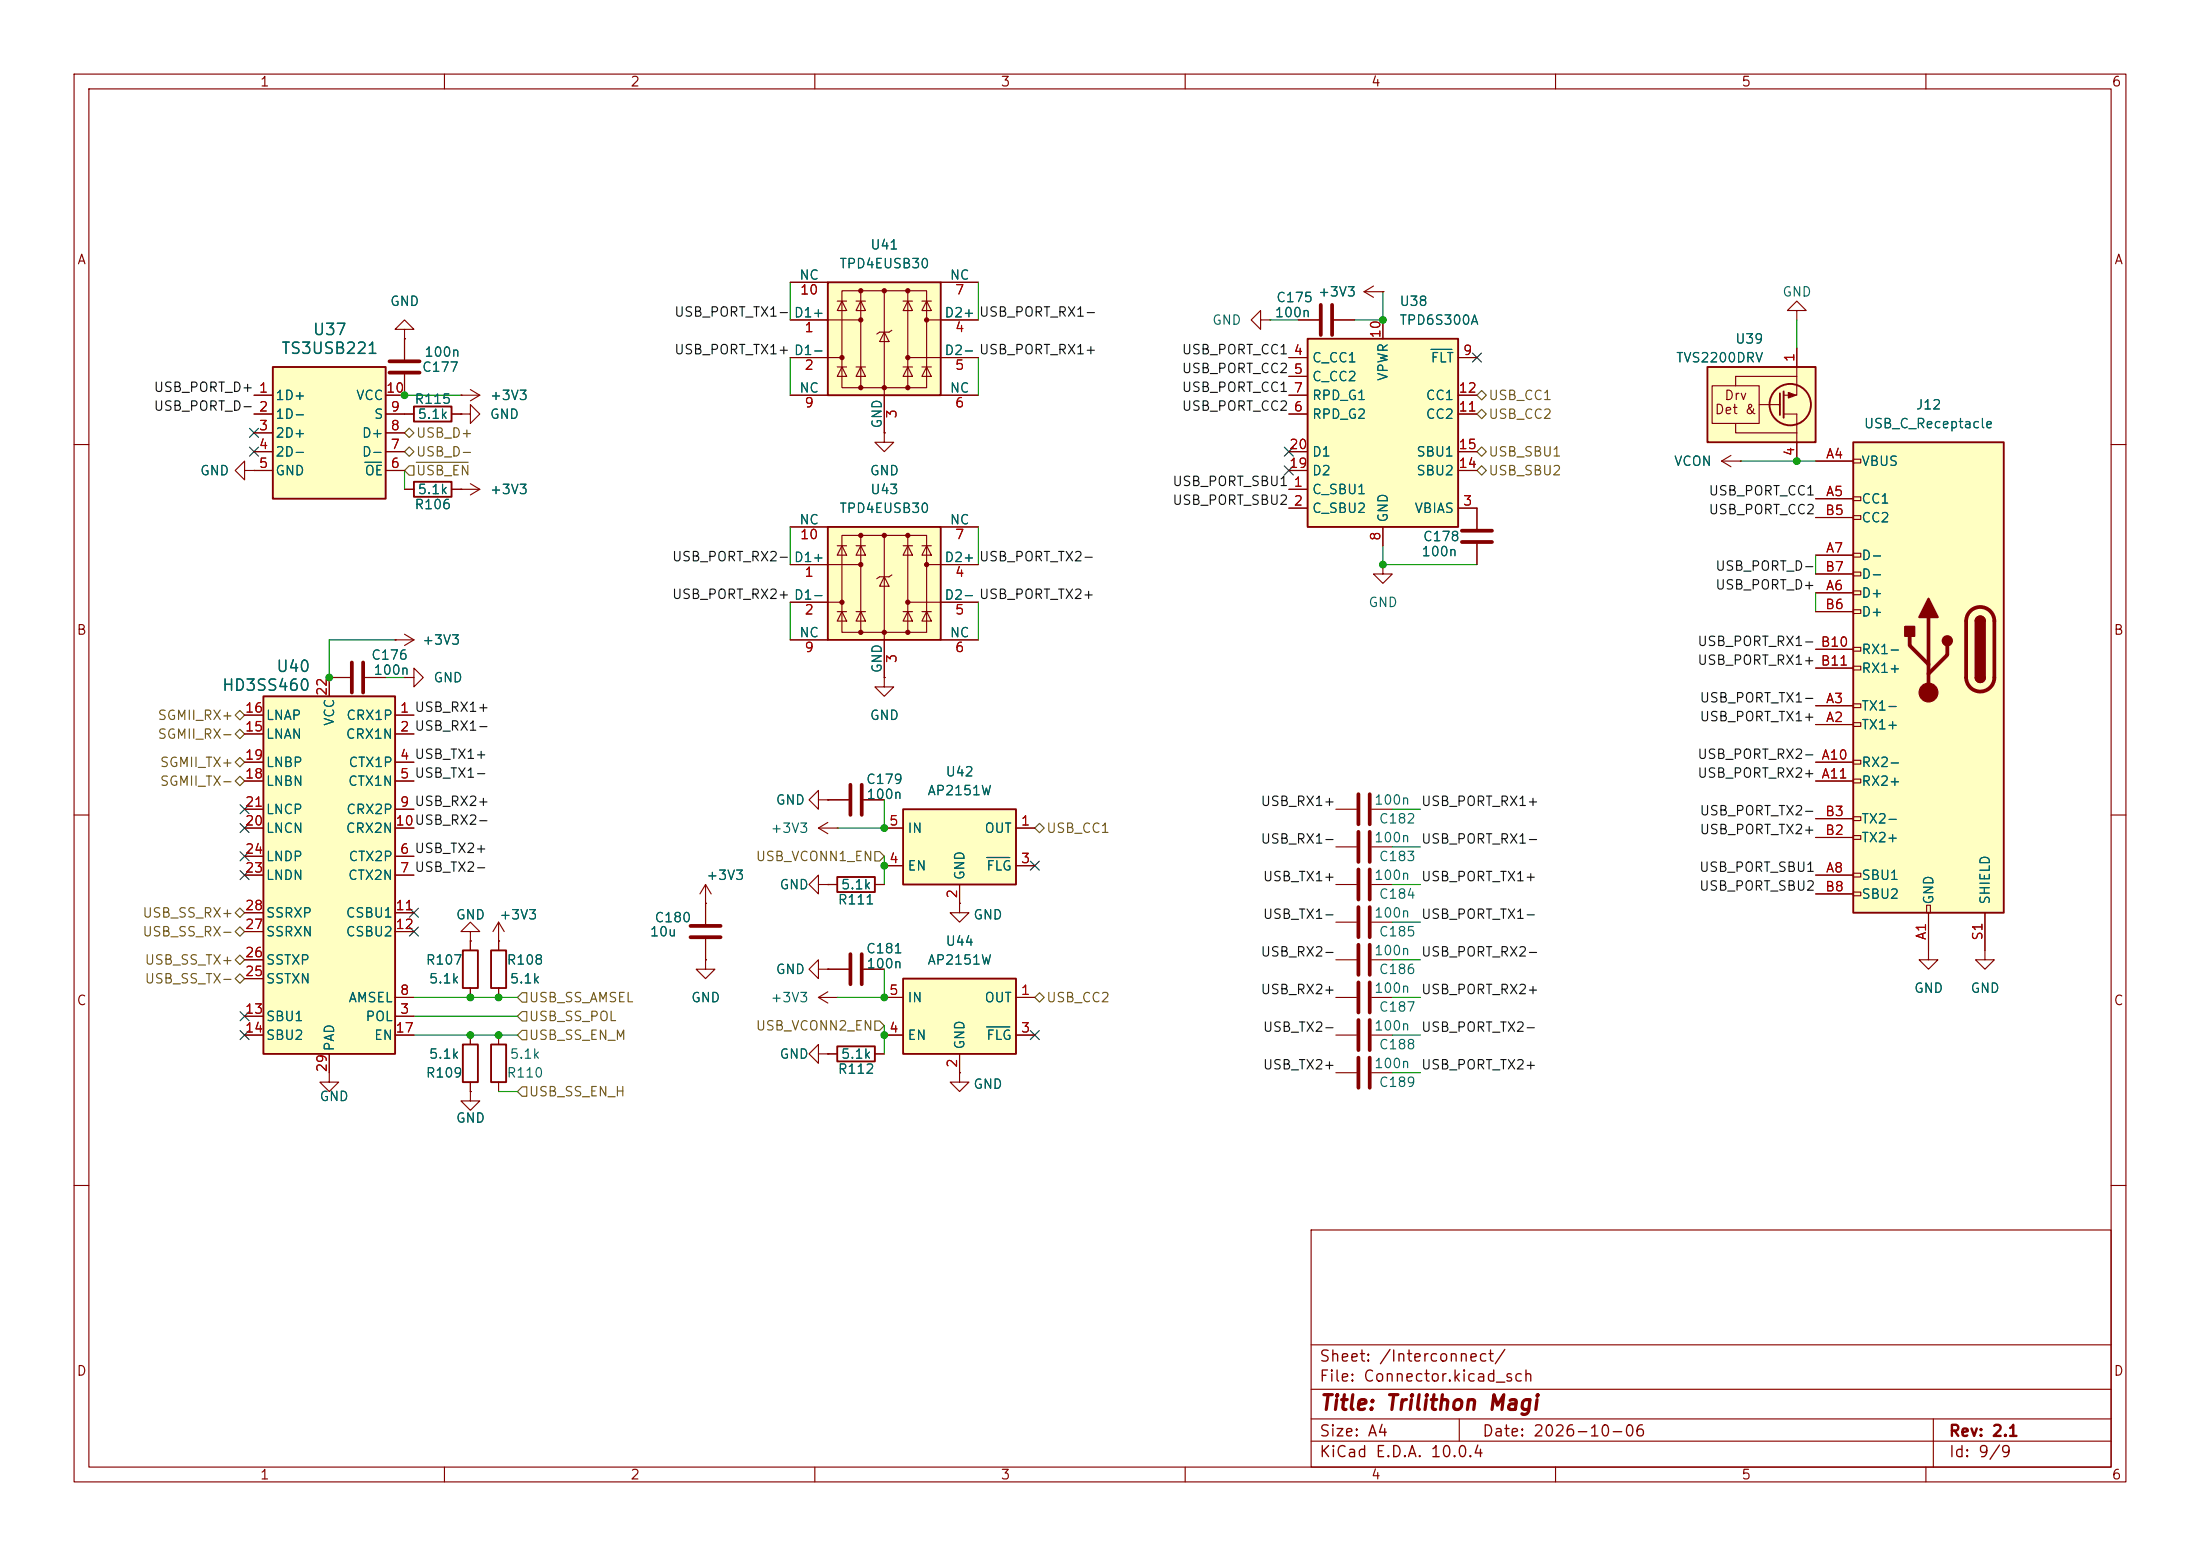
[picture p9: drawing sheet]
<svg xmlns="http://www.w3.org/2000/svg" width="297mm" height="210mm" viewBox="0 0 297 210" stroke-linecap="round" stroke-linejoin="round" font-family="sans-serif">
<g fill="none" stroke="#840000" stroke-width=".15">
<path d="M10 10h277v190h-277zM12 12h273v186h-273zM60 10v2M110 10v2M160 10v2M210 10v2M260 10v2M62.2 55.9h1.3v-1.3l1.3 1.3-1.3 1.3v-1.3M62.2 55.9h.1M62.2 53.3h.1M62.2 53.3h2.6M63.5 52.6l1.3 .7"/>
<path d="M64.8 53.3l-1.3 .8M10 60h2M285 60h2M10 110h2M285 110h2M180.3 124.5h2.8M185.2 124.5h2.8M10 160h2M177 166h108v32h-108zM285 160h2M60 198v2M110 198v2"/>
<path d="M160 198v2M177 194.5h108M177 191.5h108M177 187.5h108M177 181.5h108M197 191.5v3M210 198v2M260 198v2M261 191.5v6.5"/>
</g>
<path d="M183.4 122.4v4.1M184.9 122.4v4.1" fill="none" stroke="#840000" stroke-width=".51"/>
<path d="M36.8 49.5h15.3v17.8h-15.3z" fill="#ffffc2"/>
<path d="M36.8 49.5h15.3v17.8h-15.3z" fill="none" stroke="#840000" stroke-width=".25"/>
<g fill="none" stroke="#840000" stroke-width=".15">
<path d="M34.3 53.3h2.5M34.3 55.9h2.5M34.3 58.4h2.5M52.1 55.9h2.5M52.1 58.4h2.5M54.6 50.5v2.8h-2.5M54.6 45.7v2.8M33 63.5v1.3l-1.3-1.3 1.3-1.3v1.3h1.3M34.3 63.5h.1M34.3 61h2.5M34.3 63.5h2.5M52.1 61h2.5"/>
<path d="M52.1 63.5h2.5M44.4 91.4h2.8M49.3 91.4h2.8M53.3 86.4h.1M53.3 86.4h2.6M54.6 91.4h1.3v-1.2l1.2 1.2-1.2 1.3v-1.3M54.6 91.4h.1M54.6 85.6l1.3 .8M55.9 86.4l-1.3 .7M180.3 109.2h2.8M180.3 119.4h2.8M180.3 114.3h2.8"/>
<path d="M185.2 109.2h2.8M185.2 119.4h2.8M185.2 114.3h2.8M180.3 139.7h2.8M180.3 129.5h2.8M180.3 134.6h2.8M185.2 139.7h2.8M185.2 129.5h2.8M185.2 134.6h2.8"/>
</g>
<path d="M49.3 62.4h2.2" fill="none" stroke="#006464" stroke-width=".15"/>
<g fill="none" stroke="#840000" stroke-width=".51">
<path d="M52.6 50.3h4M52.6 48.8h4M47.5 89.4v4.1M49 89.4v4.1M183.4 107.2v4.1M183.4 112.3v4M183.4 117.3v4.1M184.9 107.2v4.1M184.9 112.3v4M184.9 117.3v4.1M183.4 127.5v4.1M183.4 132.6v4.1"/>
<path d="M183.4 137.7v4M184.9 127.5v4.1M184.9 132.6v4.1M184.9 137.7v4"/>
</g>
<path d="M111.8 71.1h15.2v15.3h-15.2z" fill="#ffffc2"/>
<g fill="none" stroke="#840000" stroke-width=".15">
<path d="M184.1 39.4l1.3 .7M184.1 39.4h2.6M185.4 38.6l-1.3 .8M186.7 39.4h.1M119.4 58.4v1.3h1.2l-1.2 1.3-1.3-1.3h1.3M119.4 58.4h.1M170.2 43.2v1.3l-1.3-1.3 1.3-1.3v1.3h1.2M171.4 43.2h.1M175.3 43.2h2.8M180.1 43.2h2.8M106.7 76.2h9.5M106.7 71.1h5.1"/>
<path d="M113 73.7h1.3M113.7 72.3h11.4v13h-11.4zM113.7 73.7l.6 1.2h-1.3zM115.6 73.7h1.2M116.2 73.7l.6 1.2h-1.2zM116.2 72.3v13M119.4 77.9l.6 1.2h-1.3zM119.4 72.3v19.1M120.4 77.6l-.4 .3h-1.3l-.3 .2M121.9 73.7h1.3M122.6 73.7l.6 1.2h-1.3zM122.6 72.3v13"/>
<path d="M124.5 73.7h1.2M125.1 73.7l.6 1.2h-1.2zM125.1 76.2h7M127 71.1h5.1M106.7 81.3h7M106.7 86.4h5.1M113 82.6h1.3M113.7 82.6l.6 1.2h-1.3zM115.6 82.6h1.2M116.2 82.6l.6 1.2h-1.2zM121.9 82.6h1.3M122.6 82.6l.6 1.2h-1.3z"/>
<path d="M122.6 81.3h9.5M124.5 82.6h1.2M125.1 82.6l.6 1.2h-1.2zM127 86.4h5.1"/>
</g>
<path d="M111.8 71.1h15.2v15.3h-15.2z" fill="none" stroke="#840000" stroke-width=".25"/>
<g fill="#840000" stroke="#840000" stroke-width=".15">
<circle cx="113.7" cy="81.3" r=".28"/>
<circle cx="116.2" cy="72.3" r=".28"/>
<circle cx="116.2" cy="76.2" r=".28"/>
<circle cx="116.2" cy="85.3" r=".28"/>
<circle cx="119.4" cy="72.3" r=".28"/>
<circle cx="119.4" cy="85.3" r=".28"/>
<circle cx="122.6" cy="72.3" r=".28"/>
<circle cx="122.6" cy="81.3" r=".28"/>
<circle cx="122.6" cy="85.3" r=".28"/>
<circle cx="125.1" cy="76.2" r=".28"/>
</g>
<path d="M178.3 41.1v4.1M179.8 41.1v4.1" fill="none" stroke="#840000" stroke-width=".51"/>
<path d="M111.8 38.1h15.2v15.2h-15.2z" fill="#ffffc2"/>
<g fill="none" stroke="#840000" stroke-width=".15">
<path d="M106.7 38.1h5.1M113.7 39.2h11.4v13.1h-11.4zM116.2 39.2v13.1M119.4 39.2v19.2M122.6 39.2v13.1M127 38.1h5.1M106.7 43.2h9.5M106.7 48.3h7M106.7 53.3h5.1M113 40.6h1.3M113 49.5h1.3M113.7 40.6l.6 1.3h-1.3z"/>
<path d="M113.7 49.5l.6 1.3h-1.3zM115.6 40.6h1.2M115.6 49.5h1.2M116.2 40.6l.6 1.3h-1.2zM116.2 49.5l.6 1.3h-1.2zM119.4 44.8l.6 1.3h-1.3zM120.4 44.6l-.4 .2h-1.3l-.3 .3M121.9 40.6h1.3M121.9 49.5h1.3M122.6 40.6l.6 1.3h-1.3zM122.6 49.5l.6 1.3h-1.3zM122.6 48.3h9.5"/>
<path d="M124.5 40.6h1.2M124.5 49.5h1.2M125.1 40.6l.6 1.3h-1.2zM125.1 49.5l.6 1.3h-1.2zM125.1 43.2h7M127 53.3h5.1"/>
</g>
<path d="M111.8 38.1h15.2v15.2h-15.2z" fill="none" stroke="#840000" stroke-width=".25"/>
<g fill="#840000" stroke="#840000" stroke-width=".15">
<circle cx="113.7" cy="48.3" r=".28"/>
<circle cx="116.2" cy="39.2" r=".28"/>
<circle cx="116.2" cy="43.2" r=".28"/>
<circle cx="116.2" cy="52.3" r=".28"/>
<circle cx="119.4" cy="39.2" r=".28"/>
<circle cx="119.4" cy="52.3" r=".28"/>
<circle cx="122.6" cy="39.2" r=".28"/>
<circle cx="122.6" cy="48.3" r=".28"/>
<circle cx="122.6" cy="52.3" r=".28"/>
<circle cx="125.1" cy="43.2" r=".28"/>
</g>
<path d="M230.5 49.5h14.6v10.2h-14.6z" fill="#ffffc2"/>
<g fill="none" stroke="#840000" stroke-width=".15">
<path d="M231.1 52.1h6.4v5.1h-6.4zM234.3 57.2v1.2h8.3M237.5 54.6h2.8M240.8 55.9h1.8v6.3M242.6 50.8h-8.3v1.3M242.6 47v6.3h-1.8M63.5 125.7h-1.3l1.3-1.2 1.3 1.2h-1.3v1.3M63.5 127h.1M63.5 127v1.3M63.5 133.4v1.2M63.5 139.7v1.3M67.3 127h.1"/>
<path d="M67.3 124.5v3.8M67.3 133.4v1.2M67.3 139.7v1.3M67.3 124.5l-.8 1.2M67.3 124.5l.8 1.2M63.5 147.3v1.3h1.3l-1.3 1.3-1.3-1.3h1.3M63.5 147.3h.1M63.5 146.1v1.2M67.3 146.1v1.2"/>
</g>
<g fill="none" stroke="#840000" stroke-width=".25">
<path d="M230.5 49.5h14.6v10.2h-14.6zM240.3 53.1v2.9M240.8 52.8v3.6M62.5 128.3h2v5.1h-2zM66.3 128.3h2v5.1h-2zM62.5 141h2v5.1h-2zM66.3 141h2v5.1h-2z"/>
<circle cx="241.7" cy="54.6" r="2.79"/>
</g>
<path d="M241.4 53l1 .3-1 .4z" fill="#840000" stroke="#840000" stroke-width=".15"/>
<path d="M35.6 94h17.7v48.2h-17.7z" fill="#ffffc2"/>
<path d="M35.6 94h17.7v48.2h-17.7z" fill="none" stroke="#840000" stroke-width=".25"/>
<g fill="none" stroke="#840000" stroke-width=".15">
<path d="M242.6 41.9h1.2l-1.2-1.3-1.3 1.3h1.3v1.3M232.4 62.2l1.3 .8M232.4 62.2h2.5M233.7 61.5l-1.3 .7M234.9 62.2h.1M33 96.5h2.6M33 99.1h2.6M44.4 91.4v2.6M53.3 96.5h2.6M53.3 99.1h2.6M33 102.9h2.6M33 105.4h2.6"/>
<path d="M33 115.6h2.6M33 118.1h2.6M33 109.2h2.6M33 111.8h2.6M53.3 102.9h2.6M53.3 105.4h2.6M53.3 115.6h2.6M53.3 118.1h2.6M53.3 109.2h2.6M53.3 111.8h2.6M33 137.2h2.6M33 123.2h2.6"/>
<path d="M33 125.7h2.6M33 139.7h2.6M33 132.1h2.6M33 129.5h2.6M53.3 137.2h2.6M53.3 134.6h2.6M53.3 123.2h2.6M53.3 125.7h2.6M53.3 139.7h2.6M260.3 128.3v1.2h1.3l-1.3 1.3-1.2-1.3h1.2M268 128.3v1.2h1.2l-1.2 1.3-1.3-1.3h1.3M44.4 142.2v3.9h-1.2l1.2 1.2 1.3-1.2h-1.3"/>
<path d="M180.3 144.8h2.8M185.2 144.8h2.8"/>
</g>
<path d="M183.4 142.7v4.1M184.9 142.7v4.1" fill="none" stroke="#840000" stroke-width=".51"/>
<path d="M250.2 59.7h20.3v63.5h-20.3z" fill="#ffffc2"/>
<g fill="none" stroke="#840000" stroke-width=".15">
<path d="M54.6 44.5h-1.3l1.3-1.3 1.3 1.3h-1.3v1.2M54.6 45.7h.1M54.6 55.9h1.3M61 55.9h1.2M54.6 66h1.3M61 66h3.8M62.2 66h.1M63.5 65.3l1.3 .7M64.8 66l-1.3 .8M245.1 62.2h5.1M245.1 67.3h5.1M245.1 74.9h5.1"/>
<path d="M245.1 69.9h5.1M245.1 77.5h5.1M250.2 62h1v.5h-1zM250.2 67.1h1v.5h-1zM250.2 69.6h1v.5h-1zM250.2 74.7h1v.5h-1zM250.2 77.2h1v.5h-1zM250.2 79.8h1v.5h-1zM245.1 97.8h5.1M245.1 95.3h5.1M245.1 80h5.1M245.1 82.6h5.1"/>
<path d="M245.1 87.6h5.1M245.1 90.2h5.1M250.2 82.3h1v.5h-1zM250.2 87.4h1v.5h-1zM250.2 89.9h1v.5h-1zM250.2 95h1v.5h-1zM250.2 97.5h1v.5h-1zM245.1 118.1h5.1M245.1 102.9h5.1M245.1 105.4h5.1M245.1 113h5.1M245.1 110.5h5.1"/>
<path d="M250.2 102.6h1v.5h-1zM250.2 105.2h1v.5h-1zM250.2 110.2h1v.5h-1zM250.2 112.8h1v.5h-1zM250.2 117.9h1v.5h-1zM111.8 130.8h2.8M116.6 130.8h2.8M129.5 121.9v1.3h-1.2l1.2 1.3 1.3-1.3h-1.3M129.5 121.9h.1M245.1 120.7h5.1M250.2 120.4h1v.5h-1zM260.1 122.2h.5v1h-.5z"/>
<path d="M260.3 123.2v5.1M268 123.2v5.1"/>
</g>
<path d="M55.9 54.9h5.1v2h-5.1zM250.2 59.7h20.3v63.5h-20.3zM55.9 65h5.1v2.1h-5.1zM266.7 83.8a.64 .64 0 0 1 .6-.6 .64 .64 0 0 1 .7 .6M266.7 91.4a.64 .64 0 0 0 .6 .7 .64 .64 0 0 0 .7-.7" fill="none" stroke="#840000" stroke-width=".25"/>
<path d="M257.8 85.9v1.2l2.5 2.6M260.3 83.3v10.2M262.9 87.1v1.3l-2.6 2.5M266 82.5a1.91 1.91 0 0 1 2.1-.4 1.91 1.91 0 0 1 1.1 1.7v7.6a1.91 1.91 0 0 1-1.9 1.9 1.91 1.91 0 0 1-1.9-1.9v-7.6a1.9 1.9 0 0 1 .6-1.3zM114.8 128.8v4M116.3 128.8v4" fill="none" stroke="#840000" stroke-width=".51"/>
<g fill="#840000" stroke="#840000" stroke-width=".25">
<path d="M266.7 83.8h1.3v7.6h-1.3z"/>
<path d="M266.9 83.4a.64 .64 0 0 1 .7-.2 .64 .64 0 0 1 .4 .6h-1.3z"/>
<path d="M266.7 91.4h1.3a.64 .64 0 0 1-.7 .7 .64 .64 0 0 1-.6-.7z"/>
<path d="M260.3 80.8l1.3 2.5h-2.5z"/>
<path d="M257.2 84.6h1.2v1.3h-1.2z"/>
<circle cx="262.9" cy="86.5" r=".63"/>
</g>
<circle cx="260.4" cy="93.5" r="1.27" fill="#840000" stroke="#840000" stroke-width=".15"/>
<path d="M121.9 132.1h15.3v10.1h-15.3z" fill="#ffffc2"/>
<path d="M121.9 132.1h15.3v10.1h-15.3zM113 141.2h5.1v2.1h-5.1z" fill="none" stroke="#840000" stroke-width=".25"/>
<g fill="none" stroke="#840000" stroke-width=".15">
<path d="M95.2 119.4v5.3M95.2 119.4l.8 1.3M95.2 119.4l-.7 1.3M110.5 108v-1.3l-1.3 1.3 1.3 1.2v-1.2h1.3M110.5 111.8l1.3 .7M110.5 111.8h2.5M111.8 108h.1M111.8 111l-1.3 .8M113 111.8h.1M95.2 129.5v1.3h1.3l-1.3 1.3-1.2-1.3h1.2M95.2 129.5h.1M95.2 121.9h.1"/>
<path d="M95.2 126.7v2.8M119.4 134.6h2.5M119.4 139.7h2.5M137.2 134.6h2.5M137.2 139.7h2.5M111.8 142.2h1.2M118.1 142.2h1.3M129.5 142.2v2.6"/>
</g>
<path d="M133.2 138.6h3.1" fill="none" stroke="#006464" stroke-width=".15"/>
<path d="M93.2 125h4.1M93.2 126.5h4.1" fill="none" stroke="#840000" stroke-width=".51"/>
<path d="M121.9 109.2h15.3v10.2h-15.3z" fill="#ffffc2"/>
<path d="M113 118.4h5.1v2h-5.1zM121.9 109.2h15.3v10.2h-15.3z" fill="none" stroke="#840000" stroke-width=".25"/>
<g fill="none" stroke="#840000" stroke-width=".15">
<path d="M186.7 76.2v1.3h-1.3l1.3 1.2 1.3-1.2h-1.3M186.7 76.2h.1M199.4 68.6v2.8M199.4 73.4v2.8M119.4 91.4v1.3h1.2l-1.2 1.3-1.3-1.3h1.3M119.4 91.4h.1M110.5 119.4v1.3l-1.3-1.3 1.3-1.3v1.3h1.3M111.8 119.4h.1M111.8 108h2.8M111.8 119.4h1.2M116.6 108h2.8M118.1 119.4h1.3"/>
<path d="M119.4 111.8h2.5M119.4 116.8h2.5M129.5 119.4v2.5M137.2 111.8h2.5M137.2 116.8h2.5M110.5 130.8v-1.3l-1.3 1.3 1.3 1.3v-1.3h1.3M110.5 134.6l1.3 .8M110.5 134.6h2.5M111.8 130.8h.1M111.8 133.9l-1.3 .7M113 134.6h.1M110.5 142.2v1.3l-1.3-1.3 1.3-1.2v1.2h1.3"/>
<path d="M111.8 142.2h.1M129.5 144.8v1.3h-1.2l1.2 1.2 1.3-1.2h-1.3M129.5 144.8h.1"/>
</g>
<path d="M133.2 115.7h3.1" fill="none" stroke="#006464" stroke-width=".15"/>
<path d="M197.4 71.6h4M197.4 73.2h4M114.8 105.9v4.1M116.3 105.9v4.1" fill="none" stroke="#840000" stroke-width=".51"/>
<path d="M176.5 45.7h20.3v25.4h-20.3z" fill="#ffffc2"/>
<path d="M176.5 45.7h20.3v25.4h-20.3z" fill="none" stroke="#840000" stroke-width=".25"/>
<g fill="none" stroke="#840000" stroke-width=".15">
<path d="M106.7 38.1h5.1M127 38.1h5.1M186.7 39.4h.1M34.3 55.9h2.5M34.3 53.3h2.5M34.3 58.4h2.5M52.1 55.9h3.8M52.1 58.4h2.5M54.6 45.7h.1M54.6 50.5v2.8h-2.5M54.6 45.7v2.8M61 55.9h1.2"/>
<path d="M62.2 53.3h.1M62.2 55.9h.1M106.7 48.3h5.1M106.7 53.3h5.1M106.7 43.2h5.1M119.4 58.4h.1M119.4 53.3v5.1M127 48.3h5.1M127 53.3h5.1M127 43.2h5.1M174 48.3h2.5M174 50.8h2.5"/>
<path d="M174 55.9h2.5M174 53.3h2.5M175.3 43.2h2.8M180.1 43.2h2.8M186.7 43.2v2.5M196.8 48.3h2.6M196.8 55.9h2.6M196.8 53.3h2.6M242.6 47v2.5M242.6 59.7v2.5M34.3 63.5h.1M34.3 63.5h2.5"/>
<path d="M34.3 61h2.5M52.1 63.5h2.5M52.1 61h2.5M54.6 66h1.3M61 66h1.2M62.2 66h.1M106.7 76.2h5.1M106.7 71.1h5.1M127 76.2h5.1M127 71.1h5.1M174 66h2.5M174 68.6h2.5"/>
<path d="M174 63.5h2.5M174 61h2.5M186.7 71.1v2.6M196.8 68.6h2.6v2.8M196.8 63.5h2.6M196.8 61h2.6M199.4 73.4v2.8M234.9 62.2h.1M245.1 62.2h5.1M245.1 67.3h5.1M245.1 74.9h5.1M245.1 69.9h5.1"/>
<path d="M245.1 77.5h5.1M33 96.5h2.6M33 99.1h2.6M47.2 91.4h-2.8v2.6M49.3 91.4h2.8M53.3 86.4h.1M53.3 96.5h2.6M53.3 99.1h2.6M54.6 91.4h.1M106.7 81.3h5.1M106.7 86.4h5.1M119.4 91.4h.1"/>
<path d="M119.4 86.4v5M127 81.3h5.1M127 86.4h5.1M245.1 97.8h5.1M245.1 95.3h5.1M245.1 80h5.1M245.1 82.6h5.1M245.1 87.6h5.1M245.1 90.2h5.1M33 111.8h2.6M33 118.1h2.6M33 102.9h2.6"/>
<path d="M33 105.4h2.6M33 115.6h2.6M33 109.2h2.6M53.3 111.8h2.6M53.3 118.1h2.6M53.3 102.9h2.6M53.3 105.4h2.6M53.3 115.6h2.6M53.3 109.2h2.6M111.8 119.4h.1M111.8 108h.1M111.8 119.4h1.2"/>
<path d="M111.8 108h2.8M116.6 108h2.8M118.1 119.4h1.3M119.4 111.8h2.5M119.4 116.8h2.5M129.5 119.4v2.5M137.2 111.8h2.5M137.2 116.8h2.5M245.1 118.1h5.1M245.1 102.9h5.1M245.1 105.4h5.1M245.1 113h5.1"/>
<path d="M245.1 110.5h5.1M33 139.7h2.6M33 137.2h2.6M33 123.2h2.6M33 125.7h2.6M33 132.1h2.6M33 129.5h2.6M53.3 134.6h2.6M53.3 139.7h2.6M53.3 137.2h2.6M53.3 123.2h2.6M53.3 125.7h2.6"/>
<path d="M63.5 127h.1M63.5 127v1.3M63.5 133.4v1.2M63.5 139.7v1.3M67.3 127h.1M67.3 127v1.3M67.3 133.4v1.2M95.2 121.9h.1M95.2 129.5h.1M95.2 121.9v2.8M95.2 126.7v2.8M111.8 130.8h.1"/>
<path d="M111.8 130.8h2.8M116.6 130.8h2.8M119.4 134.6h2.5M119.4 139.7h2.5M129.5 121.9h.1M137.2 134.6h2.5M137.2 139.7h2.5M245.1 120.7h5.1M260.3 123.2v5.1M268 123.2v5.1M44.4 142.2v2.6M63.5 147.3h.1"/>
<path d="M63.5 146.1v1.2M111.8 142.2h.1M111.8 142.2h1.2M118.1 142.2h1.3M129.5 144.8h.1M129.5 142.2v2.6"/>
</g>
<path d="M193.2 47.2h2.8M49.3 62.4h2.2M133.2 115.7h3.1M133.2 138.6h3.1" fill="none" stroke="#006464" stroke-width=".15"/>
<g fill="none" stroke="#725600" stroke-width=".15">
<path d="M54.6 58.4l.6-.6 .7 .6-.7 .7zM199.4 55.9l.6-.7 .7 .7-.7 .6zM199.4 53.3l.6-.6 .7 .6-.7 .7zM54.6 61l.6-.7 .7 .7-.7 .6zM55.2 62.9h.7v1.2h-.7l-.6-.6zM56.2 62.4h7M199.4 63.5l.6-.6 .7 .6-.7 .6zM199.4 61l.6-.7 .7 .7-.7 .6zM31.7 99.1l.7-.7 .6 .7-.6 .6zM31.7 96.5l.7-.6 .6 .6-.6 .7zM31.7 105.4l.7-.6 .6 .6-.6 .6zM31.7 102.9l.7-.7 .6 .7-.6 .6z"/>
<path d="M118.1 114.9h.6l.7 .7-.7 .6h-.6zM139.7 111.8l.6-.7 .7 .7-.7 .6zM31.7 129.5l.7-.6 .6 .6-.6 .7zM31.7 125.7l.7-.6 .6 .6-.6 .7zM31.7 123.2l.7-.6 .6 .6-.6 .6zM32.4 131.4l.6 .7-.6 .6-.7-.6zM69.8 137.2l.7-.7h.6v1.3h-.6zM70.5 134h.6v1.3h-.6l-.7-.7zM70.5 139.1h.6v1.2h-.6l-.7-.6zM118.1 137.8h.6l.7 .6-.7 .7h-.6zM139.7 134.6l.6-.6 .7 .6-.7 .7zM70.5 146.7h.6v1.3h-.6l-.7-.7z"/>
</g>
<g fill="none" stroke="#009600" stroke-width=".15">
<path d="M106.7 38.1v5.1M132.1 38.1v5.1M186.7 39.4v3.8h-3.8M54.6 53.3h7.6M106.7 48.3v5M132.1 48.3v5M171.4 43.2h3.9M242.6 43.2v3.8M54.6 63.5v2.5M106.7 71.1v5.1M132.1 71.1v5.1M186.7 73.7v2.5h12.7"/>
<path d="M234.9 62.2h10.2M245.1 74.9v2.6M52.1 91.4h2.5M53.3 86.4h-8.9v5M106.7 81.3v5.1M132.1 81.3v5.1M245.1 80v2.6M119.4 108v3.8h-6.4M119.4 115.6v3.8M188 114.3h3.8M188 109.2h3.8M188 119.4h3.8"/>
<path d="M55.9 137.2h13.9M55.9 139.7h13.9M55.9 134.6h13.9M119.4 130.8v3.8h-6.4M119.4 138.4v3.8M188 139.7h3.8M188 134.6h3.8M188 124.5h3.8M188 129.5h3.8M67.3 147.3h2.5M188 144.8h3.8"/>
</g>
<g fill="none" stroke="#000084" stroke-width=".15">
<path d="M33.7 57.8l1.2 1.2M34.9 57.8l-1.2 1.2M198.8 47.7l1.2 1.2M200 47.7l-1.2 1.2M33.7 60.4l1.2 1.2M34.9 60.4l-1.2 1.2M173.4 62.9l1.2 1.2M173.4 60.4l1.2 1.2M174.6 62.9l-1.2 1.2M174.6 60.4l-1.2 1.2M32.4 108.6l1.2 1.2M32.4 111.2l1.2 1.2"/>
<path d="M32.4 115l1.2 1.2M32.4 117.5l1.2 1.2M33.6 108.6l-1.2 1.2M33.6 111.2l-1.2 1.2M33.6 115l-1.2 1.2M33.6 117.5l-1.2 1.2M139.1 116.2l1.2 1.2M140.3 116.2l-1.2 1.2M32.4 136.6l1.2 1.2M32.4 139.1l1.2 1.2M33.6 136.6l-1.2 1.2M33.6 139.1l-1.2 1.2"/>
<path d="M55.3 122.6l1.2 1.2M55.3 125.1l1.2 1.2M56.5 122.6l-1.2 1.2M56.5 125.1l-1.2 1.2M139.1 139.1l1.2 1.2M140.3 139.1l-1.2 1.2"/>
</g>
<g fill="#009600" stroke="#009600" stroke-width=".14">
<circle cx="119.4" cy="139.7" r=".46"/>
<circle cx="119.4" cy="134.6" r=".46"/>
<circle cx="119.4" cy="116.8" r=".46"/>
<circle cx="119.4" cy="111.8" r=".46"/>
<circle cx="186.7" cy="43.2" r=".46"/>
<circle cx="186.7" cy="76.2" r=".46"/>
<circle cx="44.4" cy="91.4" r=".46"/>
<circle cx="54.6" cy="53.3" r=".46"/>
<circle cx="242.6" cy="62.2" r=".46"/>
<circle cx="67.3" cy="139.7" r=".46"/>
<circle cx="63.5" cy="139.7" r=".46"/>
<circle cx="67.3" cy="134.6" r=".46"/>
<circle cx="63.5" cy="134.6" r=".46"/>
</g>
<text font-size="2" fill="#840000" x="178" y="190.8">Title: Trilithon Magi</text>
<g font-size="1.5" fill="#006464">
<text x="42.1" y="45.6">U37</text>
<text x="37.9" y="48.2">TS3USB221</text>
<text x="29.9" y="93.6">HD3SS460</text>
<text x="37.2" y="91.1">U40</text>
</g>
<g font-size="1.5" fill="#840000">
<text x="178" y="184.2">Sheet: /Interconnect/</text>
<text x="178" y="186.9">File: Connector.kicad_sch</text>
<text x="178" y="197.1">KiCad E.D.A. 10.0.4</text>
<text x="178" y="194.3">Size: A4</text>
<text x="200" y="194.3">Date: 2026-10-06</text>
<text x="263" y="194.3">Rev: 2.1</text>
<text x="263" y="197.1">Id: 9/9</text>
</g>
<g font-size="1.3" fill="#840000">
<text x="35" y="12">1</text>
<text x="85" y="12">2</text>
<text x="135" y="12">3</text>
<text x="185" y="12">4</text>
<text x="235" y="12">5</text>
<text x="285" y="12">6</text>
<text x="10.3" y="36">A</text>
<text x="285.3" y="36">A</text>
<text x="231.4" y="56.2">Det &amp;</text>
<text x="232.7" y="54.3">Drv</text>
<text x="10.3" y="86">B</text>
<text x="285.3" y="86">B</text>
<text x="10.3" y="136">C</text>
<text x="285.3" y="136">C</text>
<text x="10.3" y="186">D</text>
<text x="285.3" y="186">D</text>
<text x="35" y="200">1</text>
<text x="85" y="200">2</text>
<text x="135" y="200">3</text>
<text x="185" y="200">4</text>
<text x="235" y="200">5</text>
<text x="285" y="200">6</text>
</g>
<g font-size="1.3" fill="#006464">
<text x="117.4" y="34">U41</text>
<text x="52.6" y="41.6">GND</text>
<text x="107.8" y="38.1">NC</text>
<text x="113.2" y="36.5">TPD4EUSB30</text>
<text x="128.1" y="38.1">NC</text>
<text x="172.2" y="41.1">C175</text>
<text x="177.8" y="40.3">+3V3</text>
<text x="188.8" y="41.6">U38</text>
<text x="240.5" y="40.3">GND</text>
<text x="107.1" y="43.2">D1+</text>
<text x="127.4" y="43.2">D2+</text>
<text x="163.6" y="44.2">GND</text>
<text x="172" y="43.1">100n</text>
<text x="188.8" y="44.2">TPD6S300A</text>
<text x="234.2" y="46.7">U39</text>
<text x="56.9" y="50.5">C177</text>
<text x="57.2" y="48.5">100n</text>
<text x="107.1" y="48.2">D1-</text>
<text x="107.8" y="53.3">NC</text>
<text x="127.4" y="48.2">D2- USB_PORT_RX1+</text>
<text x="127.4" y="48.2">D2-</text>
<text x="128.1" y="53.3">NC</text>
<text x="177" y="49.2">C_CC1</text>
<text x="177" y="51.8">C_CC2</text>
<text x="187.7" y="51.5" transform="rotate(-90 187.7 51.5)">VPWR</text>
<text x="193.1" y="49.2">FLT</text>
<text x="226.2" y="49.2">TVS2200DRV</text>
<text x="37.1" y="54.3">1D+</text>
<text x="37.1" y="56.9">1D-</text>
<text x="37.1" y="59.4">2D+</text>
<text x="48" y="54.3">VCC</text>
<text x="48.8" y="59.4">D+</text>
<text x="50.4" y="56.9">S</text>
<text x="55.9" y="54.8">R115</text>
<text x="56.3" y="56.9">5.1k</text>
<text x="66" y="56.9">GND</text>
<text x="66" y="54.3">+3V3</text>
<text x="119.4" y="57.9" transform="rotate(-90 119.4 57.9)">GND</text>
<text x="177" y="56.9">RPD_G2</text>
<text x="177" y="54.3">RPD_G1</text>
<text x="192.4" y="56.9">CC2</text>
<text x="192.4" y="54.3">CC1</text>
<text x="251.5" y="58.1">USB_C_Receptacle</text>
<text x="258.6" y="55.6">J12</text>
<text x="26.9" y="64.5">GND</text>
<text x="37.1" y="61.9">2D-</text>
<text x="37.1" y="64.5">GND</text>
<text x="48.8" y="61.9">D-</text>
<text x="49.1" y="64.5">OE</text>
<text x="117.3" y="64.5">GND</text>
<text x="177" y="64.5">D2</text>
<text x="177" y="61.9">D1</text>
<text x="191.1" y="64.5">SBU2</text>
<text x="191.1" y="61.9">SBU1</text>
<text x="225.9" y="63.2">VCON</text>
<text x="251.2" y="63.2">VBUS</text>
<text x="55.9" y="69">R106</text>
<text x="56.3" y="67">5.1k</text>
<text x="66" y="67">+3V3</text>
<text x="107.8" y="71.1">NC</text>
<text x="113.2" y="69.6">TPD4EUSB30</text>
<text x="117.4" y="67">U43</text>
<text x="128.1" y="71.1">NC</text>
<text x="177" y="67">C_SBU1</text>
<text x="177" y="69.6">C_SBU2</text>
<text x="187.7" y="70.6" transform="rotate(-90 187.7 70.6)">GND</text>
<text x="190.9" y="69.6">VBIAS</text>
<text x="251.2" y="68.3">CC1</text>
<text x="251.2" y="70.8">CC2</text>
<text x="107.1" y="76.2">D1+</text>
<text x="127.4" y="76.2">D2+</text>
<text x="191.8" y="75.4">100n</text>
<text x="192" y="73.4">C178</text>
<text x="251.2" y="75.9">D-</text>
<text x="107.1" y="81.3">D1-</text>
<text x="127.4" y="81.3">D2- USB_PORT_TX2+</text>
<text x="127.4" y="81.3">D2-</text>
<text x="184.7" y="82.3">GND</text>
<text x="251.2" y="81">D+</text>
<text x="251.2" y="83.5">D+</text>
<text x="251.2" y="78.4">D-</text>
<text x="50" y="89.4">C176</text>
<text x="56.9" y="87.3">+3V3</text>
<text x="107.8" y="86.3">NC</text>
<text x="128.1" y="86.3">NC</text>
<text x="251.2" y="88.6">RX1-</text>
<text x="50.3" y="91.4">100n</text>
<text x="58.4" y="92.4">GND</text>
<text x="119.4" y="90.9" transform="rotate(-90 119.4 90.9)">GND</text>
<text x="251.2" y="91.1">RX1+</text>
<text x="35.8" y="100">LNAN</text>
<text x="35.8" y="97.5">LNAP</text>
<text x="45.4" y="98.1" transform="rotate(-90 45.4 98.1)">VCC</text>
<text x="46.6" y="100">CRX1N</text>
<text x="46.7" y="97.5">CRX1P</text>
<text x="117.3" y="97.5">GND</text>
<text x="251.2" y="98.8">TX1+</text>
<text x="251.2" y="96.2">TX1-</text>
<text x="35.8" y="106.4">LNBN</text>
<text x="35.8" y="103.8">LNBP</text>
<text x="46.9" y="106.4">CTX1N</text>
<text x="47" y="103.8">CTX1P</text>
<text x="116.8" y="106.1">C179</text>
<text x="125.1" y="107.7">AP2151W</text>
<text x="127.6" y="105.1">U42</text>
<text x="251.2" y="103.8">RX2-</text>
<text x="251.2" y="106.4">RX2+</text>
<text x="35.8" y="112.7">LNCN</text>
<text x="35.8" y="110.2">LNCP</text>
<text x="46.6" y="112.7">CRX2N</text>
<text x="46.7" y="110.2">CRX2P</text>
<text x="103.9" y="112.7">+3V3</text>
<text x="104.6" y="108.9">GND</text>
<text x="116.9" y="108.2">100n</text>
<text x="122.4" y="112.7">IN</text>
<text x="132.8" y="112.7">OUT</text>
<text x="185.4" y="108.9">100n</text>
<text x="186.1" y="111.5">C182</text>
<text x="251.2" y="111.5">TX2-</text>
<text x="35.8" y="119.1">LNDN</text>
<text x="35.8" y="116.5">LNDP</text>
<text x="46.9" y="119.1">CTX2N</text>
<text x="47" y="116.5">CTX2P</text>
<text x="95.3" y="119.1">+3V3</text>
<text x="122.4" y="117.8">EN</text>
<text x="130.5" y="118.9" transform="rotate(-90 130.5 118.9)">GND</text>
<text x="133.1" y="117.8">FLG</text>
<text x="185.4" y="119.1">100n</text>
<text x="185.4" y="114">100n</text>
<text x="186.1" y="116.5">C183</text>
<text x="251.2" y="119.1">SBU1</text>
<text x="251.2" y="114">TX2+</text>
<text x="35.8" y="124.2">SSRXP</text>
<text x="46.6" y="124.2">CSBU1</text>
<text x="61.5" y="124.4">GND</text>
<text x="67.3" y="124.4">+3V3</text>
<text x="88.3" y="124.8">C180</text>
<text x="105.2" y="120.4">GND</text>
<text x="113" y="122.4">R111</text>
<text x="113.4" y="120.4">5.1k</text>
<text x="131.3" y="124.4">GND</text>
<text x="185.4" y="124.2">100n</text>
<text x="186.1" y="121.6">C184</text>
<text x="251.2" y="121.6">SBU2</text>
<text x="261.3" y="122.2" transform="rotate(-90 261.3 122.2)">GND</text>
<text x="268.9" y="122.2" transform="rotate(-90 268.9 122.2)">SHIELD</text>
<text x="35.8" y="130.5">SSTXP</text>
<text x="35.8" y="126.7">SSRXN</text>
<text x="46.6" y="126.7">CSBU2</text>
<text x="57.4" y="130.5">R107</text>
<text x="68.3" y="130.5">R108</text>
<text x="87.6" y="126.7">10u</text>
<text x="104.6" y="131.8">GND</text>
<text x="116.8" y="129">C181</text>
<text x="116.9" y="131">100n</text>
<text x="125.1" y="130.5">AP2151W</text>
<text x="127.6" y="128">U44</text>
<text x="185.4" y="129.2">100n</text>
<text x="186.1" y="126.7">C185</text>
<text x="186.1" y="131.8">C186</text>
<text x="35.8" y="133.1">SSTXN</text>
<text x="47" y="135.6">AMSEL</text>
<text x="57.8" y="133.1">5.1k</text>
<text x="68.7" y="133.1">5.1k</text>
<text x="93.2" y="135.6">GND</text>
<text x="103.9" y="135.6">+3V3</text>
<text x="122.4" y="135.6">IN</text>
<text x="132.8" y="135.6">OUT</text>
<text x="185.4" y="134.3">100n</text>
<text x="186.1" y="136.9">C187</text>
<text x="258.3" y="134.3">GND</text>
<text x="265.9" y="134.3">GND</text>
<text x="35.8" y="138.1">SBU1</text>
<text x="35.8" y="140.7">SBU2</text>
<text x="45.4" y="142" transform="rotate(-90 45.4 142)">PAD</text>
<text x="49.3" y="138.1">POL</text>
<text x="50.4" y="140.7">EN</text>
<text x="57.8" y="143.2">5.1k</text>
<text x="68.7" y="143.2">5.1k</text>
<text x="105.2" y="143.2">GND</text>
<text x="113.4" y="143.2">5.1k</text>
<text x="122.4" y="140.7">EN</text>
<text x="130.5" y="141.7" transform="rotate(-90 130.5 141.7)">GND</text>
<text x="133.1" y="140.7">FLG</text>
<text x="185.4" y="139.4">100n</text>
<text x="186.1" y="141.9">C188</text>
<text x="43" y="148.9">GND</text>
<text x="57.4" y="145.8">R109</text>
<text x="68.3" y="145.8">R110</text>
<text x="113" y="145.2">R112</text>
<text x="131.3" y="147.3">GND</text>
<text x="185.4" y="144.5">100n</text>
<text x="186.1" y="147">C189</text>
<text x="61.5" y="151.8">GND</text>
</g>
<g font-size="1.3" fill="#a90000">
<text x="107.9" y="40.1">10</text>
<text x="128.8" y="40.1">7</text>
<text x="108.5" y="45.1">1</text>
<text x="128.8" y="45.1">4</text>
<text x="186.7" y="45.8" transform="rotate(-90 186.7 45.8)">10</text>
<text x="34.9" y="53.3">1</text>
<text x="52" y="53.3">10</text>
<text x="108.5" y="50.2">2</text>
<text x="128.8" y="50.2">5</text>
<text x="174.6" y="48.2">4</text>
<text x="174.6" y="50.8">5</text>
<text x="174.6" y="53.3">7</text>
<text x="196.8" y="53.3">12</text>
<text x="197.4" y="48.2">9</text>
<text x="242.5" y="49" transform="rotate(-90 242.5 49)">1</text>
<text x="34.9" y="58.4">3</text>
<text x="34.9" y="55.9">2</text>
<text x="52.6" y="58.4">8</text>
<text x="52.6" y="55.9">9</text>
<text x="108.5" y="55.3">9</text>
<text x="121.3" y="56.6" transform="rotate(-90 121.3 56.6)">3</text>
<text x="128.8" y="55.3">6</text>
<text x="174.6" y="55.9">6</text>
<text x="196.8" y="55.9">11</text>
<text x="34.9" y="60.9">4</text>
<text x="34.9" y="63.5">5</text>
<text x="52.6" y="63.5">6</text>
<text x="52.6" y="60.9">7</text>
<text x="173.9" y="63.5">19</text>
<text x="173.9" y="60.9">20</text>
<text x="196.8" y="63.5">14</text>
<text x="196.8" y="60.9">15</text>
<text x="242.5" y="61.7" transform="rotate(-90 242.5 61.7)">4</text>
<text x="246.4" y="62.2">A4</text>
<text x="174.6" y="66">1</text>
<text x="174.6" y="68.6">2</text>
<text x="197.4" y="68.6">3</text>
<text x="246.3" y="69.8">B5</text>
<text x="246.4" y="67.3">A5</text>
<text x="107.9" y="73.1">10</text>
<text x="128.8" y="73.1">7</text>
<text x="186.7" y="73.1" transform="rotate(-90 186.7 73.1)">8</text>
<text x="246.3" y="77.4">B7</text>
<text x="246.4" y="74.9">A7</text>
<text x="108.5" y="78.2">1</text>
<text x="108.5" y="83.2">2</text>
<text x="128.8" y="78.2">4</text>
<text x="128.8" y="83.2">5</text>
<text x="246.3" y="82.5">B6</text>
<text x="246.4" y="80">A6</text>
<text x="108.5" y="88.3">9</text>
<text x="121.3" y="89.6" transform="rotate(-90 121.3 89.6)">3</text>
<text x="128.8" y="88.3">6</text>
<text x="245.7" y="87.6">B10</text>
<text x="44.4" y="94" transform="rotate(-90 44.4 94)">22</text>
<text x="245.7" y="90.1">B11</text>
<text x="246.4" y="95.2">A3</text>
<text x="33" y="99">15</text>
<text x="33" y="96.5">16</text>
<text x="53.9" y="96.5">1 USB_RX1+</text>
<text x="53.9" y="99">2 USB_RX1-</text>
<text x="53.9" y="96.5">1</text>
<text x="53.9" y="99">2</text>
<text x="246.4" y="97.8">A2</text>
<text x="33" y="105.4">18</text>
<text x="33" y="102.8">19</text>
<text x="53.9" y="102.8">4 USB_TX1+</text>
<text x="53.9" y="105.4">5 USB_TX1-</text>
<text x="53.9" y="102.8">4</text>
<text x="53.9" y="105.4">5</text>
<text x="245.8" y="102.8">A10</text>
<text x="245.8" y="105.4">A11</text>
<text x="33" y="111.7">20</text>
<text x="33" y="109.2">21</text>
<text x="53.3" y="111.7">10USB_RX2-</text>
<text x="53.3" y="111.7">10</text>
<text x="53.9" y="109.2">9 USB_RX2+</text>
<text x="53.9" y="109.2">9</text>
<text x="119.9" y="111.7">5</text>
<text x="137.7" y="111.7">1</text>
<text x="246.3" y="113">B2</text>
<text x="246.3" y="110.5">B3</text>
<text x="33" y="118.1">23</text>
<text x="33" y="115.5">24</text>
<text x="53.9" y="115.5">6 USB_TX2+</text>
<text x="53.9" y="118.1">7 USB_TX2-</text>
<text x="53.9" y="115.5">6</text>
<text x="53.9" y="118.1">7</text>
<text x="119.9" y="116.8">4</text>
<text x="137.7" y="116.8">3</text>
<text x="246.4" y="118.1">A8</text>
<text x="33" y="125.7">27</text>
<text x="33" y="123.2">28</text>
<text x="53.3" y="123.2">11</text>
<text x="53.3" y="125.7">12</text>
<text x="129.5" y="121.4" transform="rotate(-90 129.5 121.4)">2</text>
<text x="246.3" y="120.6">B8</text>
<text x="33" y="129.5">26</text>
<text x="260.3" y="127" transform="rotate(-90 260.3 127)">A1</text>
<text x="267.9" y="127" transform="rotate(-90 267.9 127)">S1</text>
<text x="33" y="137.1">13</text>
<text x="33" y="132.1">25</text>
<text x="53.9" y="137.1">3</text>
<text x="53.9" y="134.6">8</text>
<text x="119.9" y="134.6">5</text>
<text x="137.7" y="134.6">1</text>
<text x="33" y="139.7">14</text>
<text x="53.3" y="139.7">17</text>
<text x="119.9" y="139.7">4</text>
<text x="137.7" y="139.7">3</text>
<text x="44.4" y="144.8" transform="rotate(-90 44.4 144.8)">29</text>
<text x="129.5" y="144.2" transform="rotate(-90 129.5 144.2)">2</text>
</g>
<g font-size="1.3" fill="#0f0f0f">
<text x="90.9" y="43.1">USB_PORT_TX1-</text>
<text x="132.1" y="43.1">USB_PORT_RX1-</text>
<text x="20.7" y="53.2">USB_PORT_D+ 1</text>
<text x="90.9" y="48.1">USB_PORT_TX1+ D1-</text>
<text x="159.5" y="53.2">USB_PORT_CC1</text>
<text x="159.5" y="50.7">USB_PORT_CC2</text>
<text x="159.5" y="48.1">USB_PORT_CC1</text>
<text x="20.7" y="55.8">USB_PORT_D- 2</text>
<text x="159.5" y="55.8">USB_PORT_CC2</text>
<text x="158.2" y="65.9">USB_PORT_SBU1</text>
<text x="158.2" y="68.5">USB_PORT_SBU2</text>
<text x="230.6" y="69.7">USB_PORT_CC2</text>
<text x="230.6" y="67.2">USB_PORT_CC1</text>
<text x="90.6" y="76.1">USB_PORT_RX2-</text>
<text x="132.1" y="76.1">USB_PORT_TX2-</text>
<text x="231.5" y="77.3">USB_PORT_D-</text>
<text x="90.6" y="81.2">USB_PORT_RX2+ D1-</text>
<text x="231.5" y="79.9">USB_PORT_D+</text>
<text x="229.1" y="87.5">USB_PORT_RX1- B10</text>
<text x="229.1" y="90">USB_PORT_RX1+ B11</text>
<text x="229.4" y="95.1">USB_PORT_TX1-</text>
<text x="229.4" y="97.7">USB_PORT_TX1+</text>
<text x="229.1" y="102.7">USB_PORT_RX2- A10</text>
<text x="229.1" y="105.3">USB_PORT_RX2+ A11</text>
<text x="170.1" y="109.1">USB_RX1+</text>
<text x="191.8" y="109.1">USB_PORT_RX1+</text>
<text x="229.4" y="112.9">USB_PORT_TX2+</text>
<text x="229.4" y="110.4">USB_PORT_TX2-</text>
<text x="170.1" y="114.2">USB_RX1-</text>
<text x="170.4" y="119.3">USB_TX1+</text>
<text x="191.8" y="119.3">USB_PORT_TX1+</text>
<text x="191.8" y="114.2">USB_PORT_RX1-</text>
<text x="229.3" y="118">USB_PORT_SBU1</text>
<text x="170.4" y="124.3">USB_TX1-</text>
<text x="191.8" y="124.3">USB_PORT_TX1-</text>
<text x="229.3" y="120.5">USB_PORT_SBU2</text>
<text x="170.1" y="129.4">USB_RX2-</text>
<text x="191.8" y="129.4">USB_PORT_RX2-</text>
<text x="170.1" y="134.5">USB_RX2+</text>
<text x="191.8" y="134.5">USB_PORT_RX2+</text>
<text x="170.4" y="139.6">USB_TX2-</text>
<text x="191.8" y="139.6">USB_PORT_TX2-</text>
<text x="170.4" y="144.7">USB_TX2+</text>
<text x="191.8" y="144.7">USB_PORT_TX2+</text>
</g>
<g font-size="1.3" fill="#725600">
<text x="56.1" y="59.4">USB_D+</text>
<text x="200.9" y="56.9">USB_CC2</text>
<text x="200.9" y="54.3">USB_CC1</text>
<text x="56.1" y="61.9">USB_D-</text>
<text x="56.1" y="64.5">USB_EN</text>
<text x="200.9" y="64.5">USB_SBU2</text>
<text x="200.9" y="61.9">USB_SBU1</text>
<text x="21.2" y="100">SGMII_RX-</text>
<text x="21.2" y="97.5">SGMII_RX+</text>
<text x="21.5" y="106.4">SGMII_TX-</text>
<text x="21.5" y="103.8">SGMII_TX+</text>
<text x="141.2" y="112.7">USB_CC1</text>
<text x="101.9" y="116.5">USB_VCONN1_EN</text>
<text x="19.1" y="124.2">USB_SS_RX+</text>
<text x="19.1" y="126.7">USB_SS_RX-</text>
<text x="19.4" y="130.5">USB_SS_TX+</text>
<text x="19.4" y="133.1">USB_SS_TX-</text>
<text x="71.3" y="135.6">USB_SS_AMSEL</text>
<text x="141.2" y="135.6">USB_CC2</text>
<text x="71.3" y="138.1">USB_SS_POL</text>
<text x="71.3" y="140.7">USB_SS_EN_M</text>
<text x="101.9" y="139.4">USB_VCONN2_EN</text>
<text x="71.3" y="148.3">USB_SS_EN_H</text>
</g>
</svg>
